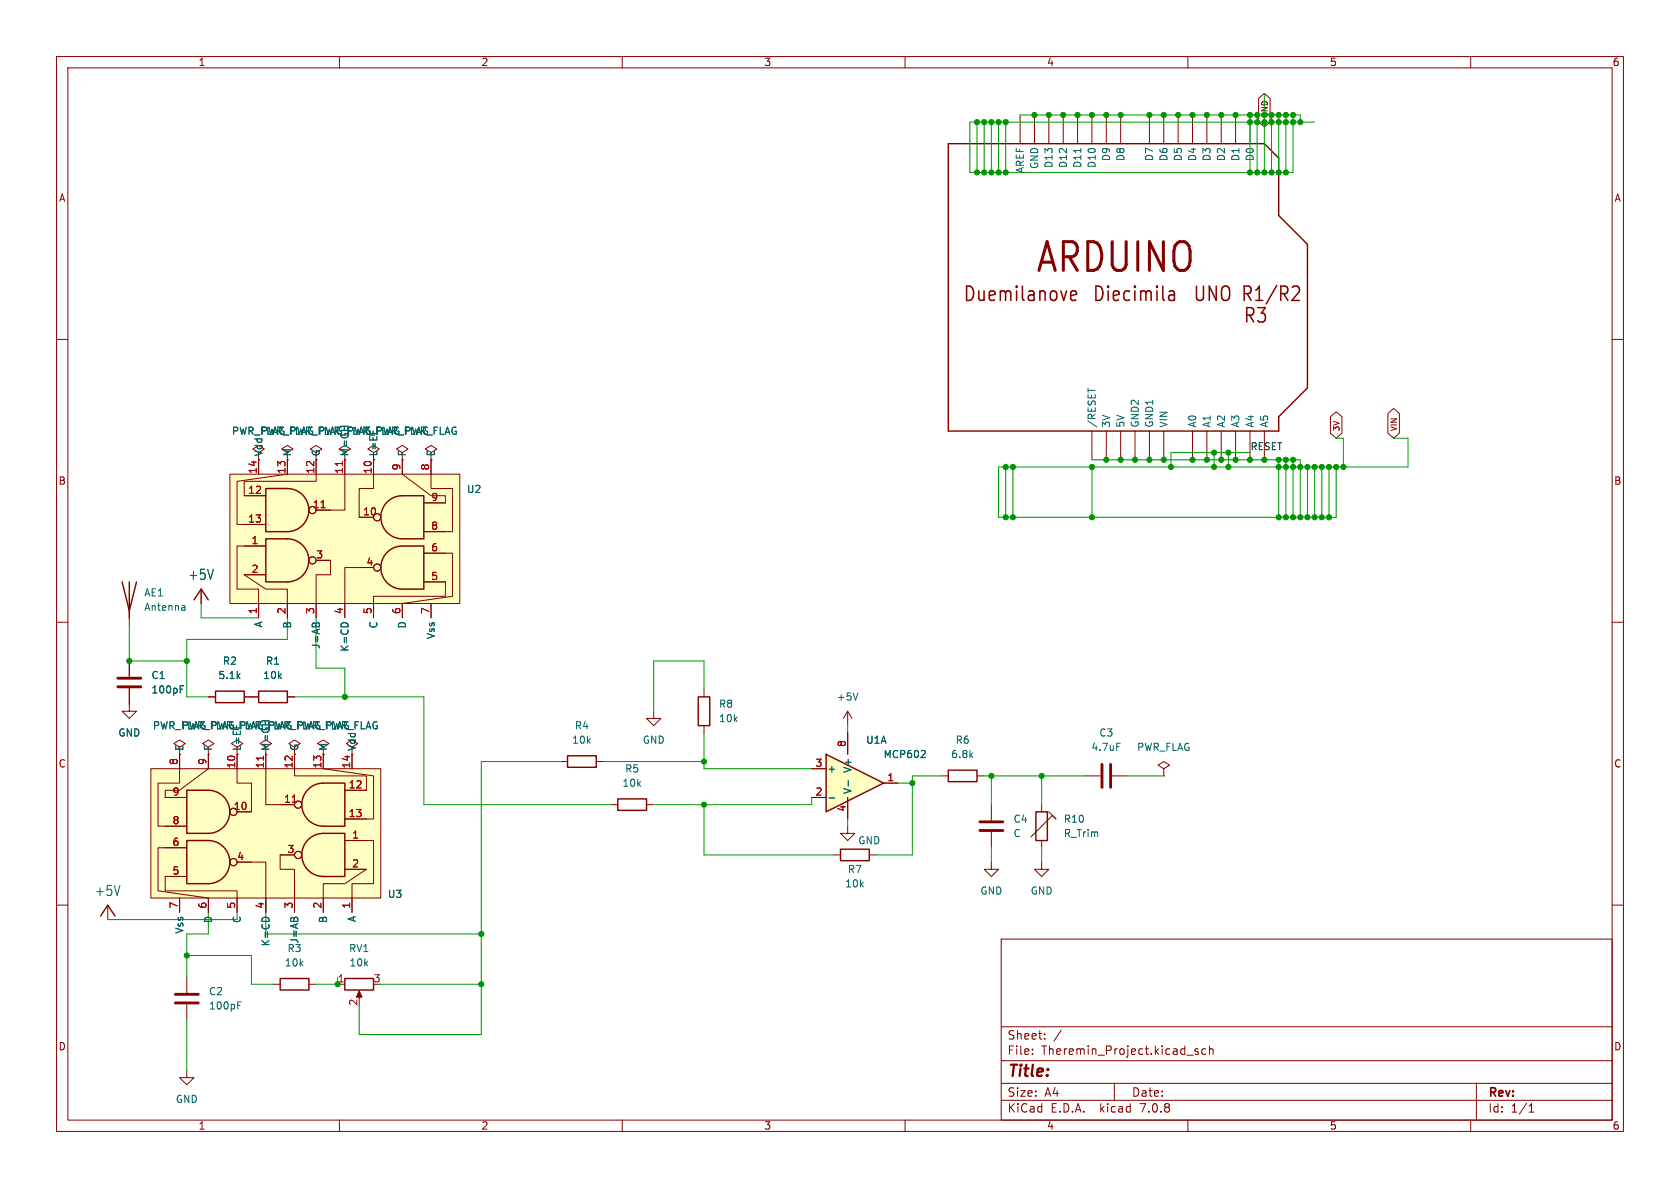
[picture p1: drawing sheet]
<svg xmlns="http://www.w3.org/2000/svg" width="297mm" height="210mm" viewBox="0 0 297 210" stroke-linecap="round" stroke-linejoin="round" font-family="sans-serif">
<g fill="none" stroke="#840000" stroke-width=".18">
<path d="M10 10h277v190h-277zM12 12h273v186h-273zM60 10v2M110 10v2M160 10v2M210 10v2M260 10v2M10 60h2M285 60h2M10 110h2M285 110h2M115.6 125.7v1.3h1.2l-1.2 1.3-1.3-1.3h1.3"/>
<path d="M10 160h2M107.9 142.2h1.3M114.3 142.2h1.3M147.3 151.1h1.3M149.9 146.1v1.2h1.2l-1.2 1.3-1.3-1.3h1.3M153.7 151.1h1.2M175.3 152.4v1.3h1.2l-1.2 1.2-1.3-1.2h1.3M184.1 152.4v1.3h1.3l-1.3 1.2-1.2-1.2h1.2M285 160h2M177 166h108v32h-108zM60 198v2M110 198v2"/>
<path d="M160 198v2M177 194.5h108M177 191.5h108M177 187.5h108M177 181.5h108M182.5 186.3v.1M182.5 185.5v.1M184.7 183.6v.1M184.7 182.8v.1M187.6 182.1l-1.3 2M197 191.5v3M210 198v2"/>
<path d="M211.8 185.5l-.3-.1-.3 .2 .1 .2 .5 .2v.3h-.6M213.2 185.5l-.5-.1-.2 .3v.4l.1 .2h.6M213.8 185.5l.2-.1 .4 .1 .1 .9M213.8 184.9v1.5M260 198v2M261 191.5v6.5M270.3 196.6h.9M270.3 195.5l.4-.4v1.5"/>
</g>
<path d="M109.2 141.2h5.1v2.1h-5.1zM148.6 150.1h5.1v2h-5.1z" fill="none" stroke="#840000" stroke-width=".25"/>
<path d="M146 133.4l10.2 5-10.2 5.1z" fill="#ffffc2"/>
<path d="M123.4 123.2h2.1v5.1h-2.1zM146 133.4l10.2 5-10.2 5.1zM167.6 136.1h5.1v2.1h-5.1z" fill="none" stroke="#840000" stroke-width=".25"/>
<g fill="none" stroke="#840000" stroke-width=".18">
<path d="M36.8 132.1l1-.7-1-.6-1 .6 1 .7v1.3M36.8 133.4h.1M47 132.1l1-.7-1-.6-1 .6 1 .7v1.3M47 133.4h.1M52.1 132.1l1-.7-1-.6-1 .6 1 .7v1.3M124.5 121.9v1.3M124.5 128.3v1.2M143.5 135.9h2.5M149.9 125.7v2.6M149.9 129.5v3.9M149.9 125.7l-.8 1.3M149.9 125.7l.7 1.3"/>
<path d="M156.2 138.4h2.5M166.4 137.2h1.2M172.7 137.2h1.3M143.5 141h2.5M149.9 141v3.8"/>
</g>
<path d="M150 138v1M151.7 122.5l-.4 1.3M163.5 132.7l.1 .2-.1 .3-.7 .7h.8M146.6 141.1h.9" fill="none" stroke="#006464" stroke-width=".18"/>
<g fill="#ffffc2" stroke="#ffffc2" stroke-width=".18">
<path d="M26.7 135.9h40.6v22.9h-40.6z"/>
<path d="M54.5 148.4a3.8 3.8 0 0 1 2.6-1.1v7.6a3.8 3.8 0 0 1-3.5-2.3 3.8 3.8 0 0 1 .9-4.2z"/>
<path d="M36.8 148.6a3.8 3.8 0 0 1 3.8 3.8 3.8 3.8 0 0 1-3.8 3.8z"/>
</g>
<g fill="#ffffc2">
<path d="M33 148.6h3.8v7.6h-3.8z"/>
<path d="M33 139.7h3.8v7.6h-3.8z"/>
<path d="M57.1 147.3h3.9v7.6h-3.9z"/>
<path d="M57.1 138.4h3.9v7.7h-3.9z"/>
</g>
<g fill="#ffffc2" stroke="#ffffc2" stroke-width=".18">
<path d="M54.5 139.5a3.8 3.8 0 0 1 2.6-1.1v7.7a3.8 3.8 0 0 1-3.5-2.4 3.8 3.8 0 0 1 .9-4.2z"/>
<path d="M36.8 139.7a3.8 3.8 0 0 1 3.8 3.8 3.8 3.8 0 0 1-3.8 3.8z"/>
<path d="M40.6 83.8h40.7v22.9h-40.7z"/>
<path d="M50.8 95.3a3.8 3.8 0 0 1 3.8 3.8 3.8 3.8 0 0 1-3.8 3.8z"/>
<path d="M68.5 97.6a3.8 3.8 0 0 1 2.6-1.1v7.6a3.8 3.8 0 0 1-3.5-2.3 3.8 3.8 0 0 1 .9-4.2z"/>
</g>
<g fill="none" stroke="#840000" stroke-width=".18">
<path d="M22.9 108v2.5M35.6 104.1v2.6M22.9 124.5v1.2h1.2l-1.2 1.3-1.3-1.3h1.3M26.7 135.9h40.6v22.9h-40.6zM31.7 133.4v5h-3.8v7.7h5.1M31.7 132.1l1.1-.7-1.1-.6-1 .6 1 .7v1.3M31.7 133.4h.1M36.8 133.4v2.5l-5.1 3.8h-2.5v1.3h3.8M41.9 133.4v5h2.5v5.1h-2.5M41.9 132.1l1-.7-1-.6-1 .6 1 .7v1.3M41.9 133.4h.1M47 133.4v8.8h5.1"/>
<path d="M52.1 133.4v3.8h12.7v2.5h-3.8M57.1 133.4v2.5l8.9 1.3v7.6h-5M57.1 132.1l1.1-.7-1.1-.6-1 .6 1 .7v1.3M57.1 133.4h.1M62.2 133.4v2.5M99.1 134.6h1.2M105.4 134.6h1.3M205.7 135.9l1.1-.6-1.1-.7-1 .7 1 .6v1.3M205.7 137.2h.1M31.7 158.8v2.5M33 149.9h-5.1v7.6l8.9 1.3v2.5M33 154.9h-3.8v2.6h12.7v3.8"/>
<path d="M41.9 152.4h5.1v8.9M52.1 151.1h-2.6v2.6h2.6v7.6M61 153.7h3.8l-3.8 2.5h-3.9v5.1M61 148.6h5v7.6h-3.8v5.1M184.1 142.2v1.3M184.1 148.6v1.3M185.4 143.5l1.3 1.3-.6-.7-3.9 3.9M19 160v2.6M33 172.7v2.8M33 177.5v2.8M48.3 174h1.2M54.6 174h1.3"/>
<path d="M59.7 174h1.3M63.5 175.5v1M33 189.2v1.3h1.3l-1.3 1.3-1.3-1.3h1.3"/>
<circle cx="41.3" cy="143.5" r=".63"/>
<circle cx="41.3" cy="152.4" r=".63"/>
<circle cx="52.7" cy="151.1" r=".63"/>
<circle cx="52.7" cy="142.2" r=".63"/>
</g>
<path d="M21.6 102.9l1.3 5.1 1.2-5.1M22.9 102.9v6.3M34.3 106l1.3-1.9 1.2 1.9M33 139.7h3.8a3.8 3.8 0 0 1 3.8 3.8 3.8 3.8 0 0 1-3.8 3.8h-3.8zM54.5 139.5a3.8 3.8 0 0 1 2.6-1.1h3.9v7.7h-3.9a3.8 3.8 0 0 1-3.5-2.4 3.8 3.8 0 0 1 .9-4.2zM100.3 133.6h5.1v2h-5.1zM33 148.6h3.8a3.8 3.8 0 0 1 3.8 3.8 3.8 3.8 0 0 1-3.8 3.8h-3.8zM54.5 148.4a3.8 3.8 0 0 1 2.6-1.1h3.9v7.6h-3.9a3.8 3.8 0 0 1-3.5-2.3 3.8 3.8 0 0 1 .9-4.2zM183.1 143.5h2.1v5.1h-2.1zM17.8 161.9l1.2-1.9 1.3 1.9M49.5 173h5.1v2h-5.1zM61 173h5v2h-5z" fill="none" stroke="#840000" stroke-width=".25"/>
<path d="M46.6 133.7v.7M51.7 141.8h.7" fill="none" stroke="#a90000" stroke-width=".18"/>
<path d="M31 177.3h4.1M31 175.8h4.1" fill="none" stroke="#840000" stroke-width=".51"/>
<path d="M32.5 107l.2 .2v.7M32.7 107.8l-.4 .1M32.7 107.4h-.4M42 177.7h.4M42 177.1h.6" fill="none" stroke="#006464" stroke-width=".18"/>
<path d="M63.5 175.1l.5 1.2h-1z" fill="#840000" stroke="#840000" stroke-width=".18"/>
<g fill="#ffffc2">
<path d="M71.1 96.5h3.8v7.6h-3.8z"/>
<path d="M71.1 87.6h3.8v7.7h-3.8z"/>
<path d="M47 95.3h3.8v7.6h-3.8z"/>
<path d="M47 86.4h3.8v7.6h-3.8z"/>
</g>
<g fill="#ffffc2" stroke="#ffffc2" stroke-width=".18">
<path d="M50.8 86.4a3.8 3.8 0 0 1 3.8 3.8 3.8 3.8 0 0 1-3.8 3.8z"/>
<path d="M68.5 88.7a3.8 3.8 0 0 1 2.6-1.1v7.7a3.8 3.8 0 0 1-3.5-2.4 3.8 3.8 0 0 1 .9-4.2z"/>
</g>
<g fill="none" stroke="#840000" stroke-width=".18">
<path d="M222.5 17.4l1-.9 1 .9v4.2l-1 .9-1-.9zM180.3 20.3v5.1M182.9 20.3v5.1M185.4 20.3v5.1M188 20.3v5.1M190.5 20.3v5.1M193 20.3v5.1M195.6 20.3v5.1M198.1 20.3v5.1M203.2 20.3v5.1M205.7 20.3v5.1M208.3 20.3v5.1"/>
<path d="M210.8 20.3v5.1M213.4 20.3v5.1M215.9 20.3v5.1M218.4 20.3v5.1M221 20.3v5.1M193 76.2v5.1M195.6 76.2v5.1M198.1 76.2v5.1M200.7 76.2v5.1M203.2 76.2v5.1M205.7 76.2v5.1M210.8 76.2v5.1"/>
<path d="M213.4 76.2v5.1M215.9 76.2v5.1M218.4 76.2v5.1M221 76.2v5.1M223.5 76.2v5.1M235.2 73.7l1-.9 1 .9v2.9l-1 .9-1-.9zM245.4 73.1l1-.9 1 .9v3.5l-1 .9-1-.9zM40.6 83.8h40.7v22.9h-40.7zM45.7 81.3v2.5M47 96.5h-5.1v7.6h3.8v5.1M50.8 81.3v2.5l-8.9 1.3v7.6h5.1M50.8 80l1-.6-1-.7-1 .7 1 .6v1.3"/>
<path d="M50.8 81.3h.1M55.9 99.1h2.5v2.5h-2.5v7.6M55.9 80l1-.6-1-.7-1 .7 1 .6v5.1h-12.7v2.5h3.8M61 81.3v8.9h-5.1M61 80l1-.6-1-.7-1.1 .7 1.1 .6v1.3M61 81.3h.1M66 81.3v5.1h-2.5v5h2.5M66 80l1.1-.6-1.1-.7-1 .7 1 .6v1.3M66 81.3h.1M71.1 81.3v2.5l5.1 3.8h2.5v1.3h-3.8M71.1 80l1-.6-1-.7-1 .7 1 .6v1.3M71.1 81.3h.1"/>
<path d="M74.9 97.8h5.1v7.6l-8.9 1.3v2.5M76.2 81.3v5.1h3.8v7.6h-5.1M76.2 80l1-.6-1-.7-1 .7 1 .6v1.3M76.2 81.3h.1M22.9 116.8v2.8M35.6 104.1v2.6M47 101.6h-3.8l3.8 2.5h3.8v5.1M66 100.3h-5v8.9M74.9 102.9h3.8v2.5h-12.7v3.8M76.2 106.7v2.5M22.9 121.7v2.8M31.7 133.4h.1"/>
<path d="M31.7 133.4v2.5M36.8 133.4h.1M36.8 123.2h1.3M36.8 133.4v2.5M41.9 133.4h.1M41.9 133.4v2.5M43.2 123.2h2.5M47 133.4h.1M47 133.4v2.5M50.8 123.2h1.3M52.1 133.4v2.5M57.1 133.4h.1"/>
<path d="M57.1 133.4v2.5M61 139.7h3.8M62.2 133.4v2.5M143.5 135.9h2.5M149.9 129.5v3.9M156.2 138.4h2.5M191.8 137.2h2.8M196.6 137.2h2.8M29.2 154.9h3.8M29.2 149.9h3.8M29.2 146.1h3.8M29.2 141h3.8"/>
<path d="M31.7 158.8v2.5M36.8 158.8v2.5M41.9 158.8v2.5M41.9 143.5h2.5M41.9 152.4h2.5M47 158.8v2.5M49.5 142.2h2.6M49.5 151.1h2.6M52.1 158.8v2.5M57.1 158.8v2.5M61 148.6h3.8M61 144.8h3.8"/>
<path d="M61 153.7h3.8M62.2 158.8v2.5M143.5 141h2.5M149.9 141v3.8M175.3 142.2v2.8M175.3 147.1v2.8"/>
<circle cx="55.2" cy="99.1" r=".63"/>
<circle cx="55.2" cy="90.2" r=".63"/>
<circle cx="66.7" cy="91.4" r=".63"/>
<circle cx="66.7" cy="100.3" r=".63"/>
<circle cx="41.3" cy="143.5" r=".63"/>
<circle cx="41.3" cy="152.4" r=".63"/>
<circle cx="52.7" cy="151.1" r=".63"/>
<circle cx="52.7" cy="142.2" r=".63"/>
</g>
<path d="M167.6 25.4h55.9l2.6 2.5v10.2l5 5.1v25.4l-5 5.1v2.5h-58.5zM47 95.3h3.8a3.8 3.8 0 0 1 3.8 3.8 3.8 3.8 0 0 1-3.8 3.8h-3.8zM47 86.4h3.8a3.8 3.8 0 0 1 3.8 3.8 3.8 3.8 0 0 1-3.8 3.8h-3.8zM68.5 97.6a3.8 3.8 0 0 1 2.6-1.1h3.8v7.6h-3.8a3.8 3.8 0 0 1-3.5-2.3 3.8 3.8 0 0 1 .9-4.2zM68.5 88.7a3.8 3.8 0 0 1 2.6-1.1h3.8v7.7h-3.8a3.8 3.8 0 0 1-3.5-2.4 3.8 3.8 0 0 1 .9-4.2zM38.1 122.2h5.1v2h-5.1zM45.7 122.2h5.1v2h-5.1z" fill="none" stroke="#840000" stroke-width=".25"/>
<path d="M56.8 89.8h.7M60.5 81.6v.7M46.6 133.7v.7M51.7 141.8h.7" fill="none" stroke="#a90000" stroke-width=".18"/>
<path d="M20.8 119.9h4.1M20.8 121.4h4.1M194.8 135.1v4.1M196.3 135.1v4.1M173.2 146.8h4.1M173.2 145.3h4.1" fill="none" stroke="#840000" stroke-width=".51"/>
<path d="M191.1 26.2v.8M192.3 68.6v.8M31.9 121.8h.4M31.9 121.2h.6M150 138v1M163.5 132.7l.1 .2-.1 .3-.7 .7h.8M197.4 131.4h.6M146.6 141.1h.9" fill="none" stroke="#006464" stroke-width=".18"/>
<path d="M189.6 51.4l-.3 .4v.9l.3 .4 .6-.1M190 51.4l.2 .1 .1 .5-1 .3M206.9 51.4l-.2 .1M207.3 51.4l.3 .4v1.3M207.6 52l-.7 .1a.52 .52 0 0 0-.3 .5 .52 .52 0 0 0 .3 .5l.7-.1M228.8 50.6h.5a.72 .72 0 0 1 .3 1.1l-1.2 1.4h1.3" fill="none" stroke="#840000" stroke-width=".27"/>
<g fill="none" stroke="#009600" stroke-width=".18">
<path d="M223.5 16.5v14M172.7 21.6v8.9M174 21.6v8.9M175.3 21.6v8.9M176.5 21.6v8.9M177.8 21.6v8.9M180.3 20.3h43.2M221 20.3v10.2M222.2 20.3v10.2M226.1 20.3v10.2M227.3 20.3v10.2M228.6 20.3v10.2h-57.2v-8.9h61"/>
<path d="M229.9 21.6v-1.3h-5.1v10.2M236.2 77.5h1.3v5.1M246.4 77.5h2.5v5.1h-72.4v8.8h59.7v-8.8M177.8 82.6v8.8M179.1 82.6v8.8M193 81.3h36.9v10.1M193 82.6v8.8M214.6 80v2.6M217.2 80v2.6M221 80h-14v2.6M226.1 81.3v10.1M227.3 81.3v10.1"/>
<path d="M228.6 81.3v10.1M231.1 82.6v8.8M232.4 82.6v8.8M233.7 82.6v8.8M234.9 82.6v8.8M22.9 110.5v6.3h10.1M35.6 106.7v2.5h10.1M50.8 109.2v3.8h-17.8v10.2h3.8M55.9 109.2v8.9h5.1v5.1M52.1 123.2h22.8v19h33M99.1 134.6h-14v48.3h-21.6v-5.1M106.7 134.6h17.8"/>
<path d="M124.5 121.9v-5.1h-8.9v8.9M124.5 129.5v6.4h19M149.9 128.3v1.2M158.7 138.4h2.6M166.4 137.2h-5.1v13.9h-6.4M174 137.2h17.8M175.3 137.2v5M184.1 137.2v5M199.4 137.2h6.3M47 158.8v6.3h38.1M124.5 142.2v8.9h22.8M143.5 141v1.2h-27.9"/>
<path d="M149.9 144.8v1.3M175.3 149.9v2.5M184.1 149.9v2.5M33 168.9h11.4v5.1h3.9M36.8 161.3v3.8h-3.8v7.6M41.9 161.3v1.3h-22.9M55.9 174h3.8M67.3 174h17.8M33 180.3v8.9"/>
</g>
<g fill="#009600" stroke="#009600" stroke-width=".18">
<circle cx="233.7" cy="91.4" r=".46"/>
<circle cx="234.9" cy="91.4" r=".46"/>
<circle cx="236.2" cy="82.6" r=".46"/>
<circle cx="231.1" cy="91.4" r=".46"/>
<circle cx="232.4" cy="91.4" r=".46"/>
<circle cx="231.1" cy="82.6" r=".46"/>
<circle cx="237.5" cy="82.6" r=".46"/>
<circle cx="232.4" cy="82.6" r=".46"/>
<circle cx="233.7" cy="82.6" r=".46"/>
<circle cx="234.9" cy="82.6" r=".46"/>
<circle cx="228.6" cy="20.3" r=".46"/>
<circle cx="228.6" cy="21.6" r=".46"/>
<circle cx="229.9" cy="21.6" r=".46"/>
<circle cx="227.3" cy="21.6" r=".46"/>
<circle cx="223.5" cy="21.6" r=".46"/>
<circle cx="226.1" cy="30.5" r=".46"/>
<circle cx="227.3" cy="30.5" r=".46"/>
<circle cx="224.8" cy="30.5" r=".46"/>
<circle cx="224.8" cy="20.3" r=".46"/>
<circle cx="226.1" cy="20.3" r=".46"/>
<circle cx="227.3" cy="20.3" r=".46"/>
<circle cx="224.8" cy="21.6" r=".46"/>
<circle cx="226.1" cy="21.6" r=".46"/>
<circle cx="221" cy="30.5" r=".46"/>
<circle cx="222.2" cy="21.6" r=".46"/>
<circle cx="222.2" cy="20.3" r=".46"/>
<circle cx="221" cy="21.6" r=".46"/>
<circle cx="222.2" cy="30.5" r=".46"/>
<circle cx="223.5" cy="30.5" r=".46"/>
<circle cx="218.4" cy="81.3" r=".46"/>
<circle cx="221" cy="81.3" r=".46"/>
<circle cx="223.5" cy="81.3" r=".46"/>
<circle cx="226.1" cy="81.3" r=".46"/>
<circle cx="226.1" cy="82.6" r=".46"/>
<circle cx="214.6" cy="80" r=".46"/>
<circle cx="215.9" cy="81.3" r=".46"/>
<circle cx="217.2" cy="80" r=".46"/>
<circle cx="228.6" cy="82.6" r=".46"/>
<circle cx="228.6" cy="81.3" r=".46"/>
<circle cx="227.3" cy="82.6" r=".46"/>
<circle cx="227.3" cy="81.3" r=".46"/>
<circle cx="229.9" cy="82.6" r=".46"/>
<circle cx="177.8" cy="82.6" r=".46"/>
<circle cx="179.1" cy="82.6" r=".46"/>
<circle cx="193" cy="91.4" r=".46"/>
<circle cx="226.1" cy="91.4" r=".46"/>
<circle cx="227.3" cy="91.4" r=".46"/>
<circle cx="184.1" cy="137.2" r=".46"/>
<circle cx="229.9" cy="91.4" r=".46"/>
<circle cx="228.6" cy="91.4" r=".46"/>
<circle cx="179.1" cy="91.4" r=".46"/>
<circle cx="177.8" cy="91.4" r=".46"/>
<circle cx="214.6" cy="82.6" r=".46"/>
<circle cx="217.2" cy="82.6" r=".46"/>
<circle cx="213.4" cy="81.3" r=".46"/>
<circle cx="193" cy="82.6" r=".46"/>
<circle cx="195.6" cy="81.3" r=".46"/>
<circle cx="198.1" cy="81.3" r=".46"/>
<circle cx="200.7" cy="81.3" r=".46"/>
<circle cx="203.2" cy="81.3" r=".46"/>
<circle cx="205.7" cy="81.3" r=".46"/>
<circle cx="210.8" cy="81.3" r=".46"/>
<circle cx="207" cy="82.6" r=".46"/>
<circle cx="182.9" cy="20.3" r=".46"/>
<circle cx="185.4" cy="20.3" r=".46"/>
<circle cx="188" cy="20.3" r=".46"/>
<circle cx="213.4" cy="20.3" r=".46"/>
<circle cx="215.9" cy="20.3" r=".46"/>
<circle cx="218.4" cy="20.3" r=".46"/>
<circle cx="221" cy="20.3" r=".46"/>
<circle cx="198.1" cy="20.3" r=".46"/>
<circle cx="195.6" cy="20.3" r=".46"/>
<circle cx="190.5" cy="20.3" r=".46"/>
<circle cx="193" cy="20.3" r=".46"/>
<circle cx="210.8" cy="20.3" r=".46"/>
<circle cx="203.2" cy="20.3" r=".46"/>
<circle cx="205.7" cy="20.3" r=".46"/>
<circle cx="208.3" cy="20.3" r=".46"/>
<circle cx="174" cy="21.6" r=".46"/>
<circle cx="172.7" cy="21.6" r=".46"/>
<circle cx="175.3" cy="30.5" r=".46"/>
<circle cx="172.7" cy="30.5" r=".46"/>
<circle cx="174" cy="30.5" r=".46"/>
<circle cx="176.5" cy="30.5" r=".46"/>
<circle cx="175.3" cy="21.6" r=".46"/>
<circle cx="176.5" cy="21.6" r=".46"/>
<circle cx="177.8" cy="21.6" r=".46"/>
<circle cx="177.8" cy="30.5" r=".46"/>
<circle cx="33" cy="116.8" r=".46"/>
<circle cx="22.9" cy="116.8" r=".46"/>
<circle cx="61" cy="123.2" r=".46"/>
<circle cx="59.7" cy="174" r=".46"/>
<circle cx="33" cy="168.9" r=".46"/>
<circle cx="85.1" cy="174" r=".46"/>
<circle cx="85.1" cy="165.1" r=".46"/>
<circle cx="175.3" cy="137.2" r=".46"/>
<circle cx="124.5" cy="134.6" r=".46"/>
<circle cx="161.3" cy="138.4" r=".46"/>
<circle cx="124.5" cy="142.2" r=".46"/>
</g>
<text font-size="7.1" fill="#840000" x="182.9" y="48.8">ARDUINO</text>
<g font-size="3.5" fill="#840000">
<text x="170.2" y="53.6">Duemilanove</text>
<text x="193" y="53.6">Diecimila</text>
<text x="210.8" y="53.6">UNO R1/R2</text>
<text x="219.7" y="57.4">R3</text>
</g>
<text font-size="2.8" fill="#840000" x="178" y="190.9">Title:</text>
<g font-size="2.5" fill="#006464">
<text x="33.2" y="102.7">+5V</text>
<text x="16.7" y="158.6">+5V</text>
</g>
<g font-size="2.1" fill="#840000">
<text x="178" y="184">Sheet:</text>
<text x="178" y="186.7">File:</text>
<text x="184.1" y="186.7">Theremin_Project.kicad_sch</text>
<text x="178" y="196.9">KiCad</text>
<text x="178" y="194.1">Size:</text>
<text x="184.7" y="194.1">A4</text>
<text x="185.7" y="196.9">E.D.A.</text>
<text x="194.6" y="196.9">kicad</text>
<text x="200" y="194.1">Date:</text>
<text x="201.8" y="196.9">7.0.8</text>
<text x="263" y="194.3">Rev:</text>
<text x="263" y="196.9">Id:</text>
<text x="267.1" y="196.9">1/1</text>
</g>
<g font-size="1.8" fill="#840000">
<text x="35" y="11.9">1</text>
<text x="85" y="11.9">2</text>
<text x="135" y="11.9">3</text>
<text x="185" y="11.9">4</text>
<text x="235" y="11.9">5</text>
<text x="285" y="11.9">6</text>
<text x="10.3" y="35.9">A</text>
<text x="285.3" y="35.9">A</text>
<text x="10.3" y="85.9">B</text>
<text x="285.3" y="85.9">B</text>
<text x="10.3" y="135.9">C</text>
<text x="52.9" y="132.8" transform="rotate(-90 52.9 132.8)">G</text>
<text x="285.3" y="135.9">C</text>
<text x="10.3" y="185.9">D</text>
<text x="285.3" y="185.9">D</text>
<text x="35" y="199.9">1</text>
<text x="85" y="199.9">2</text>
<text x="135" y="199.9">3</text>
<text x="185" y="199.9">4</text>
<text x="235" y="199.9">5</text>
<text x="285" y="199.9">6</text>
</g>
<g font-size="1.8" fill="#006464">
<text x="183.7" y="30" transform="rotate(-90 183.7 30)">GND</text>
<text x="186.3" y="29.8" transform="rotate(-90 186.3 29.8)">D13</text>
<text x="188.8" y="29.8" transform="rotate(-90 188.8 29.8)">D12</text>
<text x="191.4" y="29.8" transform="rotate(-90 191.4 29.8)">D11</text>
<text x="193.9" y="29.8" transform="rotate(-90 193.9 29.8)">D10</text>
<text x="196.4" y="28.6" transform="rotate(-90 196.4 28.6)">D9</text>
<text x="199" y="28.6" transform="rotate(-90 199 28.6)">D8</text>
<text x="204.1" y="28.6" transform="rotate(-90 204.1 28.6)">D7</text>
<text x="206.6" y="28.6" transform="rotate(-90 206.6 28.6)">D6</text>
<text x="209.1" y="28.6" transform="rotate(-90 209.1 28.6)">D5</text>
<text x="211.7" y="28.6" transform="rotate(-90 211.7 28.6)">D4</text>
<text x="214.2" y="28.6" transform="rotate(-90 214.2 28.6)">D3</text>
<text x="216.8" y="28.6" transform="rotate(-90 216.8 28.6)">D2</text>
<text x="219.3" y="28.6" transform="rotate(-90 219.3 28.6)">D1</text>
<text x="221.8" y="28.6" transform="rotate(-90 221.8 28.6)">D0</text>
<text x="181.2" y="30.7" transform="rotate(-90 181.2 30.7)">AREF</text>
<text x="40.9" y="77.1">PWR_FLAG PWR_FLAG PWR_FLAG PWR_FLAG</text>
<text x="46" y="77.1">PWR_FLAG PWR_FLAG PWR_FLAG</text>
<text x="193.9" y="75.7" transform="rotate(-90 193.9 75.7)">/RESET</text>
<text x="196.4" y="75.7" transform="rotate(-90 196.4 75.7)">3V</text>
<text x="199" y="75.7" transform="rotate(-90 199 75.7)">5V</text>
<text x="201.5" y="75.7" transform="rotate(-90 201.5 75.7)">GND2</text>
<text x="204.1" y="75.7" transform="rotate(-90 204.1 75.7)">GND1</text>
<text x="206.6" y="75.7" transform="rotate(-90 206.6 75.7)">VIN</text>
<text x="211.7" y="75.7" transform="rotate(-90 211.7 75.7)">A0</text>
<text x="214.2" y="75.7" transform="rotate(-90 214.2 75.7)">A1</text>
<text x="216.8" y="75.7" transform="rotate(-90 216.8 75.7)">A2</text>
<text x="219.3" y="75.7" transform="rotate(-90 219.3 75.7)">A3</text>
<text x="221.8" y="75.7" transform="rotate(-90 221.8 75.7)">A4</text>
<text x="224.4" y="75.7" transform="rotate(-90 224.4 75.7)">A5</text>
<text x="46.6" y="80.8" transform="rotate(-90 46.6 80.8)">Vdd</text>
<text x="51.7" y="80.8" transform="rotate(-90 51.7 80.8)">M</text>
<text x="56.7" y="80.8" transform="rotate(-90 56.7 80.8)">G</text>
<text x="61.8" y="80.8" transform="rotate(-90 61.8 80.8)">M=GH</text>
<text x="66.9" y="80.8" transform="rotate(-90 66.9 80.8)">L=EF</text>
<text x="72" y="80.8" transform="rotate(-90 72 80.8)">F</text>
<text x="77.1" y="80.8" transform="rotate(-90 77.1 80.8)">E</text>
<text x="82.4" y="87.4">U2</text>
<text x="25.4" y="105.6">AE1</text>
<text x="25.4" y="108.2">Antenna</text>
<text x="46.6" y="111" transform="rotate(-90 46.6 111)">A</text>
<text x="51.7" y="111.2" transform="rotate(-90 51.7 111.2)">B</text>
<text x="66.9" y="111.2" transform="rotate(-90 66.9 111.2)">C</text>
<text x="72" y="111.2" transform="rotate(-90 72 111.2)">D</text>
<text x="77.1" y="113.1" transform="rotate(-90 77.1 113.1)">Vss</text>
<text x="39.3" y="117.7">R2</text>
<text x="46.9" y="117.7">R1</text>
<text x="56.7" y="114.8" transform="rotate(-90 56.7 114.8)">J=AB</text>
<text x="61.8" y="115.3" transform="rotate(-90 61.8 115.3)">K=CD</text>
<text x="26.7" y="120.2">C1</text>
<text x="26.7" y="122.8">100pF</text>
<text x="38.5" y="120.2">5.1k</text>
<text x="46.4" y="120.2">10k</text>
<text x="127" y="125.3">R8</text>
<text x="147.8" y="124.1">+5V</text>
<text x="20.8" y="130.4">GND</text>
<text x="26.9" y="129.1">PWR_FLAG PWR_FLAG PWR_FLAG PWR_FLAG</text>
<text x="32" y="129.1">PWR_FLAG PWR_FLAG PWR_FLAG</text>
<text x="101" y="131.7">10k</text>
<text x="101.5" y="129.1">R4</text>
<text x="113.5" y="131.7">GND</text>
<text x="127" y="127.9">10k</text>
<text x="153" y="131.7">U1A</text>
<text x="168.8" y="131.7">R6</text>
<text x="194.2" y="130.4">C3</text>
<text x="32.6" y="132.8" transform="rotate(-90 32.6 132.8)">E</text>
<text x="37.7" y="132.8" transform="rotate(-90 37.7 132.8)">F</text>
<text x="42.8" y="132.8" transform="rotate(-90 42.8 132.8)">L=EF</text>
<text x="47.9" y="132.8" transform="rotate(-90 47.9 132.8)">M=GH</text>
<text x="58" y="132.8" transform="rotate(-90 58 132.8)">M</text>
<text x="63.1" y="132.8" transform="rotate(-90 63.1 132.8)">Vdd</text>
<text x="110.4" y="136.8">R5</text>
<text x="146.2" y="136.8">+</text>
<text x="150.7" y="136.7" transform="rotate(-90 150.7 136.7)">V+</text>
<text x="156.1" y="134.2">MCP602</text>
<text x="168.1" y="134.2">6.8k</text>
<text x="192.8" y="132.9">4.7uF</text>
<text x="200.9" y="132.9">PWR_FLAG</text>
<text x="109.9" y="139.3">10k</text>
<text x="150.7" y="140.5" transform="rotate(-90 150.7 140.5)">V-</text>
<text x="151.6" y="149.5">GND</text>
<text x="179.1" y="145.6">C4</text>
<text x="179.1" y="148.2">C</text>
<text x="188" y="148.2">R_Trim</text>
<text x="188" y="145.6">R10</text>
<text x="149.8" y="154.5">R7</text>
<text x="68.5" y="158.9">U3</text>
<text x="149.3" y="157.1">10k</text>
<text x="173.2" y="158.3">GND</text>
<text x="182.1" y="158.3">GND</text>
<text x="32.6" y="165.1" transform="rotate(-90 32.6 165.1)">Vss</text>
<text x="37.7" y="163.3" transform="rotate(-90 37.7 163.3)">D</text>
<text x="42.8" y="163.3" transform="rotate(-90 42.8 163.3)">C</text>
<text x="47.9" y="167.4" transform="rotate(-90 47.9 167.4)">K=CD</text>
<text x="52.9" y="166.9" transform="rotate(-90 52.9 166.9)">J=AB</text>
<text x="58" y="163.3" transform="rotate(-90 58 163.3)">B</text>
<text x="63.1" y="163.1" transform="rotate(-90 63.1 163.1)">A</text>
<text x="50.2" y="171">10k</text>
<text x="50.7" y="168.5">R3</text>
<text x="61.6" y="168.5">RV1</text>
<text x="61.7" y="171">10k</text>
<text x="36.8" y="176.1">C2</text>
<text x="36.8" y="178.7">100pF</text>
<text x="31" y="195.2">GND</text>
</g>
<g font-size="1.8" fill="#a90000">
<text x="45.5" y="83.9" transform="rotate(-90 45.5 83.9)">14</text>
<text x="50.5" y="83.9" transform="rotate(-90 50.5 83.9)">13</text>
<text x="55.6" y="83.9" transform="rotate(-90 55.6 83.9)">12</text>
<text x="60.7" y="83.9" transform="rotate(-90 60.7 83.9)">11</text>
<text x="65.8" y="83.9" transform="rotate(-90 65.8 83.9)">10</text>
<text x="70.9" y="83.3" transform="rotate(-90 70.9 83.3)">9</text>
<text x="75.9" y="83.3" transform="rotate(-90 75.9 83.3)">8</text>
<text x="43.8" y="87.4">12</text>
<text x="55.2" y="89.9">11</text>
<text x="76.1" y="88.6">9</text>
<text x="43.8" y="92.5">13</text>
<text x="64.1" y="91.2">10</text>
<text x="76.1" y="93.7">8</text>
<text x="44.4" y="96.3">1</text>
<text x="44.4" y="101.3">2</text>
<text x="55.8" y="98.8">3</text>
<text x="64.7" y="100.1">4</text>
<text x="76.1" y="97.5">6</text>
<text x="76.1" y="102.6">5</text>
<text x="45.5" y="108.7" transform="rotate(-90 45.5 108.7)">1</text>
<text x="50.5" y="108.7" transform="rotate(-90 50.5 108.7)">2</text>
<text x="55.6" y="108.7" transform="rotate(-90 55.6 108.7)">3</text>
<text x="60.7" y="108.7" transform="rotate(-90 60.7 108.7)">4</text>
<text x="65.8" y="108.7" transform="rotate(-90 65.8 108.7)">5</text>
<text x="70.9" y="108.7" transform="rotate(-90 70.9 108.7)">6</text>
<text x="75.9" y="108.7" transform="rotate(-90 75.9 108.7)">7</text>
<text x="31.5" y="135.3" transform="rotate(-90 31.5 135.3)">8</text>
<text x="36.6" y="135.3" transform="rotate(-90 36.6 135.3)">9</text>
<text x="41.7" y="135.9" transform="rotate(-90 41.7 135.9)">10</text>
<text x="46.7" y="135.9" transform="rotate(-90 46.7 135.9)">11</text>
<text x="51.8" y="135.9" transform="rotate(-90 51.8 135.9)">12</text>
<text x="56.9" y="135.9" transform="rotate(-90 56.9 135.9)">13</text>
<text x="62" y="135.9" transform="rotate(-90 62 135.9)">14</text>
<text x="144.1" y="135.6">3</text>
<text x="149.6" y="132.2" transform="rotate(-90 149.6 132.2)">8</text>
<text x="30.4" y="140.7">9</text>
<text x="41.2" y="143.3">10</text>
<text x="50.1" y="142">11</text>
<text x="61.6" y="139.4">12</text>
<text x="144.1" y="140.7">2</text>
<text x="149.6" y="143.6" transform="rotate(-90 149.6 143.6)">4</text>
<text x="156.8" y="138.2">1</text>
<text x="30.4" y="149.6">6</text>
<text x="30.4" y="145.8">8</text>
<text x="61.6" y="144.5">13</text>
<text x="62.2" y="148.3">1</text>
<text x="30.4" y="154.7">5</text>
<text x="41.8" y="152.1">4</text>
<text x="50.7" y="150.9">3</text>
<text x="62.2" y="153.4">2</text>
<text x="31.5" y="160.7" transform="rotate(-90 31.5 160.7)">7</text>
<text x="36.6" y="160.7" transform="rotate(-90 36.6 160.7)">6</text>
<text x="41.7" y="160.7" transform="rotate(-90 41.7 160.7)">5</text>
<text x="46.7" y="160.7" transform="rotate(-90 46.7 160.7)">4</text>
<text x="51.8" y="160.7" transform="rotate(-90 51.8 160.7)">3</text>
<text x="56.9" y="160.7" transform="rotate(-90 56.9 160.7)">2</text>
<text x="62" y="160.7" transform="rotate(-90 62 160.7)">1</text>
<text x="66" y="173.7">3</text>
<text x="63.2" y="177.9" transform="rotate(-90 63.2 177.9)">2</text>
</g>
<text font-size="1.8" fill="#009600" x="59.6" y="173.7">1</text>
<text font-size="1.7" fill="#0f0f0f" x="221" y="79.7">RESET</text>
<text font-size="1.4" fill="#009600" x="224.3" y="21" transform="rotate(-90 224.3 21)">GND</text>
<g font-size="1.4" fill="#840000">
<text x="237" y="76.3" transform="rotate(-90 237 76.3)">3V</text>
<text x="247.2" y="76.3" transform="rotate(-90 247.2 76.3)">VIN</text>
</g>
</svg>
